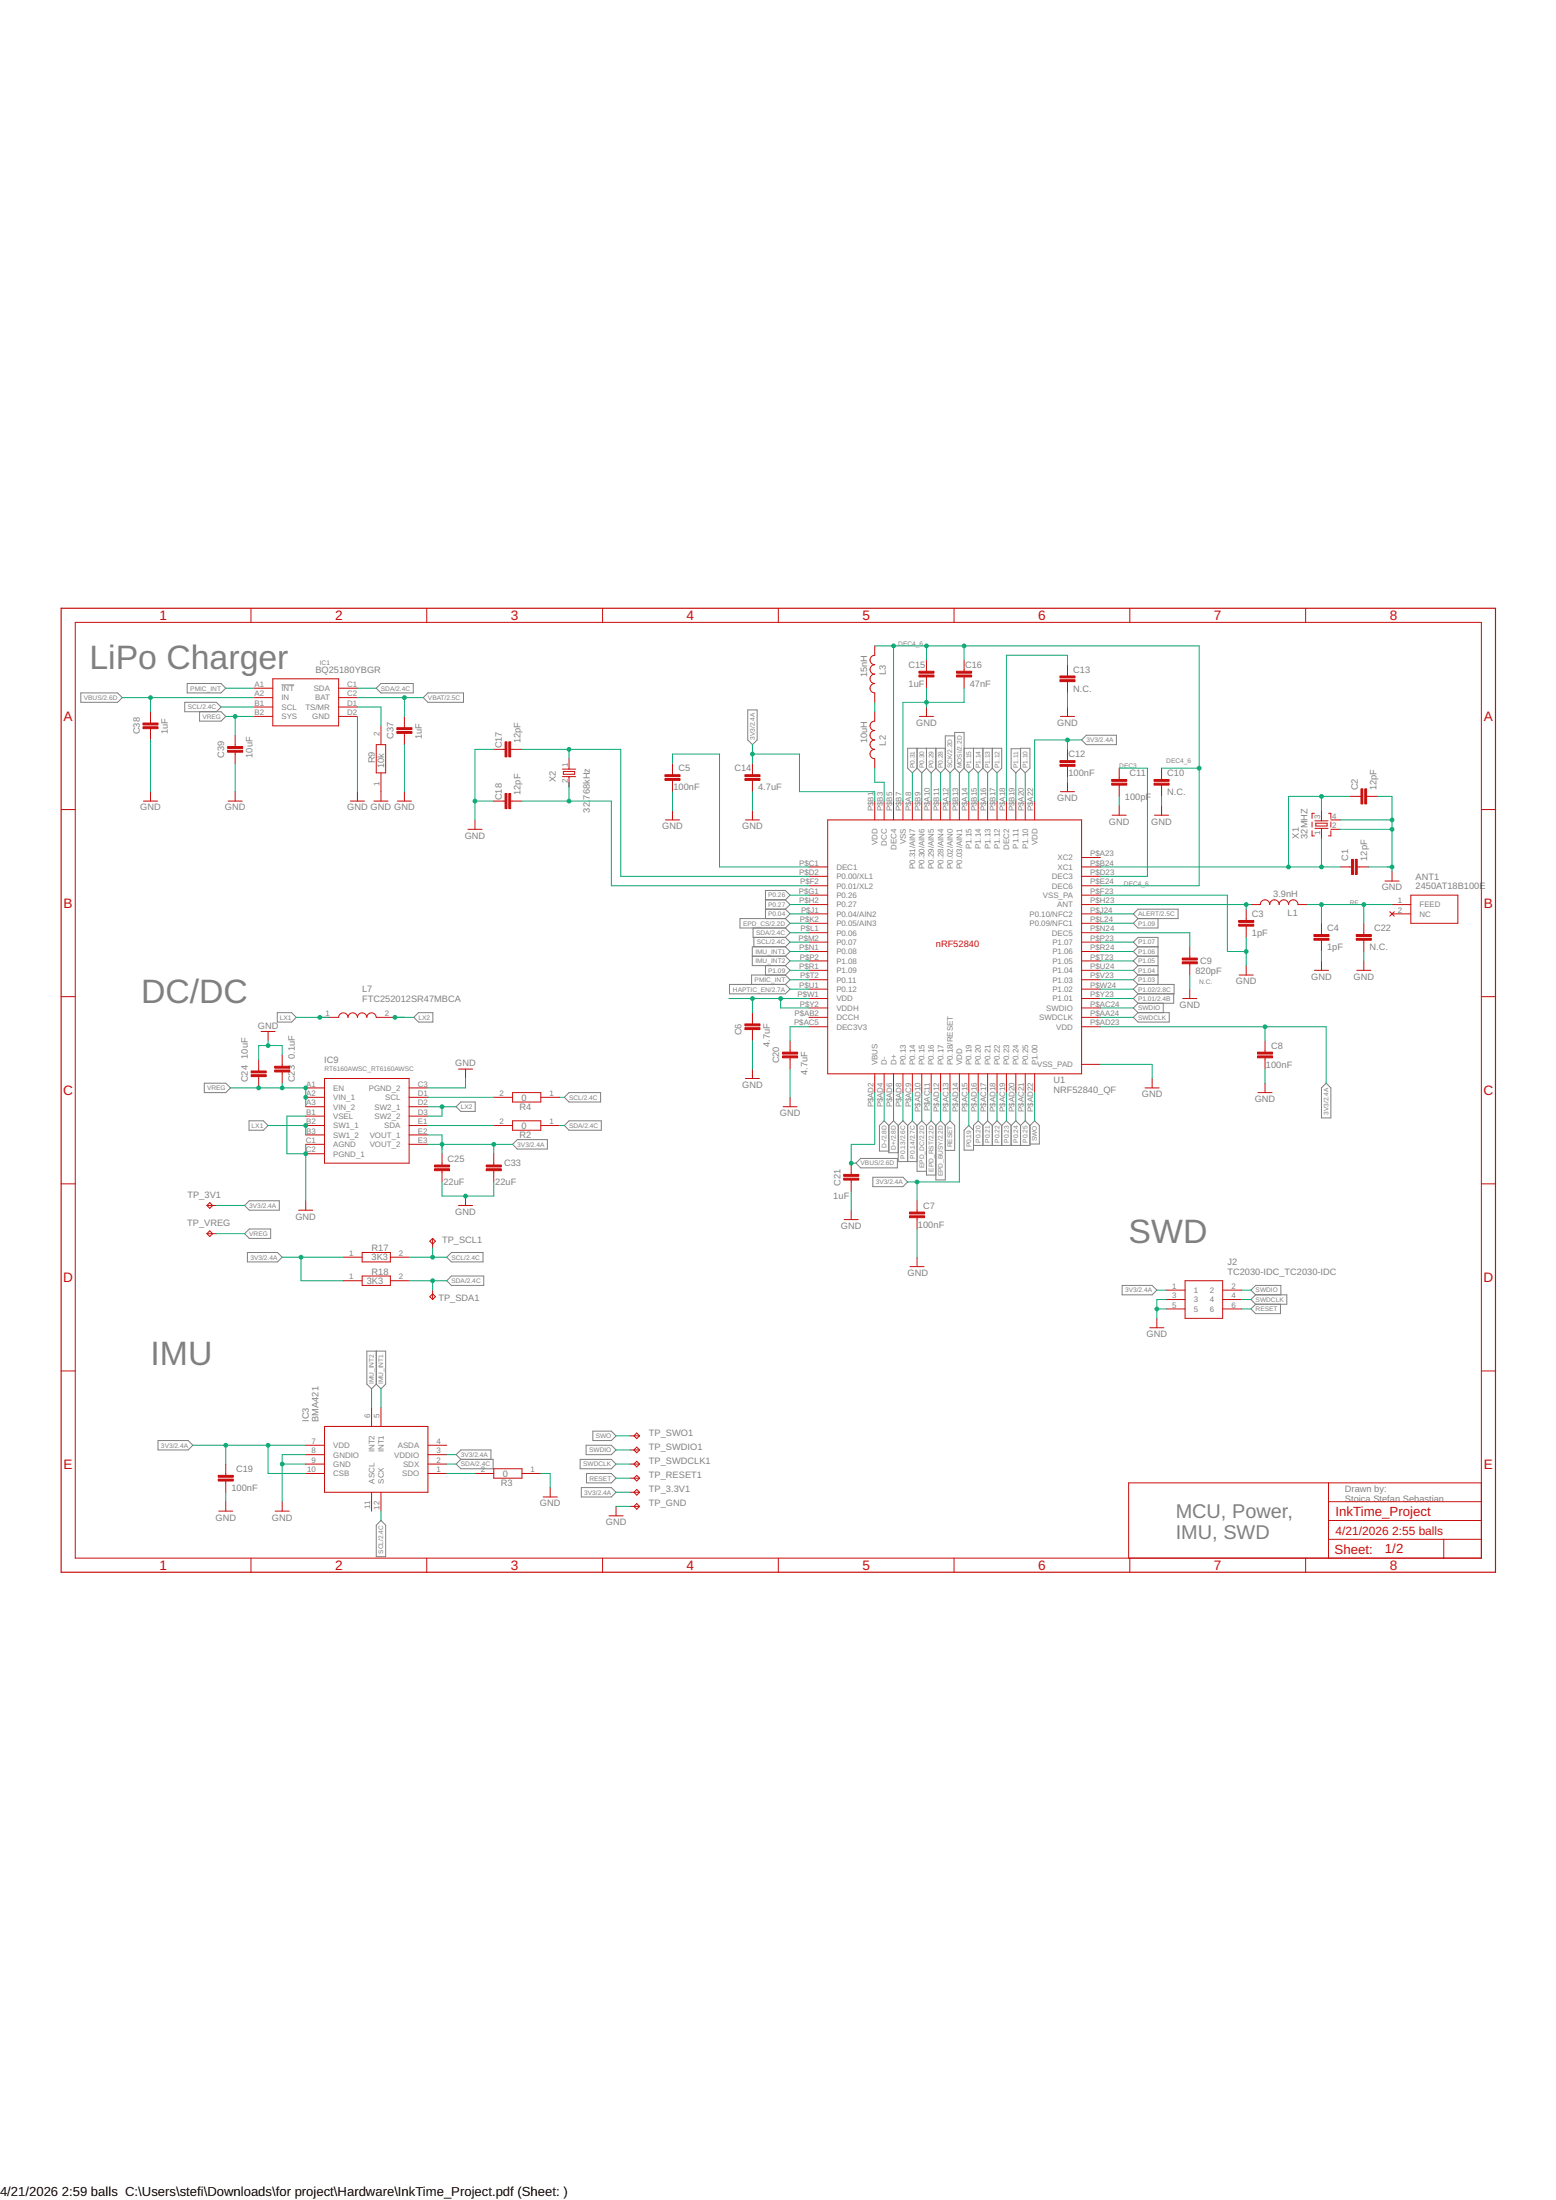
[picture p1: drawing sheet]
<svg xmlns="http://www.w3.org/2000/svg" width="420mm" height="594mm" viewBox="0 0 420 594" stroke-linecap="round" stroke-linejoin="round" font-family="sans-serif">
<g fill="none" stroke="#808080" stroke-width=".27">
<path d="M21.8 187.1h9.9l1.3 1.3-1.3 1.3h-9.9zM50.5 184.6h9.2l1.3 1.2-1.3 1.3h-9.2zM53.9 192.2v2.5h5.8l1.3-1.2-1.3-1.3h-9.8v-2.5h8.5l1.3 1.2-1.3 1.3M76 185h3.4M101.6 185.8l1.3-1.2h8.7v2.5h-8.7zM114.3 188.4l1.2-1.3h9.7v2.6h-9.7zM201.9 191.7h2.5v8.1l-1.2 1.3-1.3-1.3zM257.8 198.7h-2.6v8.7M292.1 199.8l1.2-1.3h8.2v2.6h-8.2zM247.6 202.1v5.3M247.6 207.4l1.3 1.3 1.3-1.3M250.2 207.4l1.2 1.3 1.3-1.3"/>
<path d="M250.2 202.1v5.3M252.7 202.1v5.3M252.7 207.4l1.3 1.3 1.2-1.3M255.2 202.1h-10.1v5.3l1.3 1.3 1.2-1.3M255.2 207.4l1.3 1.3 1.3-1.3M257.8 207.4v-9.6h2.5v9.6M257.8 207.4l1.3 1.3 1.2-1.3M260.3 207.4l1.3 1.3 1.3-1.3M260.3 202.1h10.2v5.3l-1.3 1.3-1.3-1.3M262.9 207.4l1.2 1.3 1.3-1.3M262.9 202.1v5.3M265.4 202.1v5.3"/>
<path d="M265.4 207.4l1.3 1.3 1.2-1.3M267.9 202.1v5.3M275.6 202.1h2.5v5.3l-1.3 1.3-1.2-1.3zM275.6 202.2h-2.6v5.2l1.3 1.3 1.3-1.3M203.1 258.2h9M203.3 250.6v2.5h8.8M203.6 253.1v2.6M206.7 243h5.4M206.7 245.5h5.4M212.1 243l1.2-1.3-1.2-1.2h-5.4v7.6M212.1 243l1.2 1.3-1.2 1.2M212.1 245.5l1.2 1.3-1.2 1.3"/>
<path d="M212.1 248.1h-12.3v2.5h12.3M212.1 248.1l1.2 1.2-1.2 1.3M212.1 255.7l1.2 1.2-1.2 1.3M212.1 255.7h-9v5.1h9M212.1 258.2l1.2 1.3-1.2 1.3M212.1 250.6l1.2 1.3-1.2 1.2M212.1 253.1l1.2 1.3-1.2 1.3M306 246.8l1.3-1.3h10.8v2.6h-10.8zM307.3 248.1l-1.3 1.2 1.3 1.3h5.4v-2.5M307.3 258.2h5.4M307.3 255.7h5.4M307.3 255.7l-1.3-1.3 1.3-1.3h5.4v12.7"/>
<path d="M307.3 258.2l-1.3 1.3 1.3 1.3M307.3 255.7l-1.3 1.2 1.3 1.3M74.9 273.5h3.8l1.3 1.2-1.3 1.3h-3.8zM111.7 274.7l1.3-1.2h3.9v2.5h-3.9zM197 265.8h15.1l1.2 1.3-1.2 1.3h-15.1zM206.7 260.8v2.5M212.1 260.8l1.2 1.2-1.2 1.3M212.1 263.3h-9.2v2.5M212.1 263.3l1.2 1.3-1.2 1.2M306 274.7l1.3-1.2h8.4v2.5h-8.4zM307.3 270.9l-1.3 1.3 1.3 1.3M307.3 260.8h5.4"/>
<path d="M307.3 263.3h5.4M307.3 265.8h9.7v2.6h-9.7M307.3 260.8l-1.3 1.2 1.3 1.3M307.3 263.3l-1.3 1.3 1.3 1.2M307.3 265.8l-1.3 1.3 1.3 1.3M307.3 268.4l-1.3 1.2 1.3 1.3M314.1 270.9v2.6M316.9 268.4v2.5h-9.6M55.2 292.5h5.8l1.2 1.3-1.2 1.2h-5.8zM123.2 298.9l1.2-1.3h3.9v2.5h-3.9zM153.6 295h8.6v2.6h-8.6l-1.2-1.3zM358.1 292.5l1.3 1.3v8.1h-2.6v-8.1z"/>
<path d="M67.2 302.7h3.9l1.3 1.2-1.3 1.3h-3.9zM138.4 309l1.3-1.3h8.1v2.6h-8.1zM152.4 303.9l1.2-1.2h8.8v2.5h-8.8zM231.1 314.1l1.3-1.3h9.9v2.6h-9.9zM235.7 317.9h8.1l1.3 1.3-1.3 1.2h-8.1zM240 303.9l-1.3-1.2-1.2 1.2v6.9h2.5M240 303.9v7.4h2.5M240 303.9l1.3-1.2 1.2 1.2M242.5 303.9v9.8h5.1M242.5 303.9l1.3-1.2 1.3 1.2M245.1 303.9v9.8M245.1 303.9l1.3-1.2 1.2 1.2"/>
<path d="M247.6 303.9v12.4h2.6M247.6 303.9l1.3-1.2 1.3 1.2M250.2 303.9v13.4h2.5M250.2 303.9l1.2-1.2 1.3 1.2M252.7 303.9v14.7h2.5v-14.7M252.7 303.9l1.3-1.2 1.2 1.2M255.2 303.9l1.3-1.2 1.3 1.2v6.7h-2.6M265.4 303.9l-1.3-1.2-1.2 1.2v6.7h-2.6v-5.4l1.3-1.3 1.3 1.3M265.4 303.9v5.4M265.4 303.9l1.3-1.2 1.2 1.2M267.9 303.9v5.4M267.9 303.9l1.3-1.2 1.3 1.2"/>
<path d="M270.5 303.9v5.4M270.5 303.9l1.3-1.2 1.2 1.2M273 303.9v5.4M273 303.9l1.3-1.2 1.3 1.2M275.6 303.9v5.4M275.6 303.9l1.2-1.2 1.3 1.2M278.1 303.9l1.3-1.2 1.2 1.2v5h-2.5M278.1 303.9v5.4h-15.2M66 333.1l1.3-1.2h5.8v2.5h-5.8zM66 325.5l1.3-1.2h8.1v2.5h-8.1zM66.8 338.2h8.1l1.3 1.3-1.3 1.3h-8.1zM120.6 339.5l1.3-1.3h8.5v2.6h-8.5z"/>
<path d="M120.6 345.8l1.3-1.2h8.7v2.5h-8.7zM303 347.1h8.1l1.3 1.3-1.3 1.3h-8.1zM339 349.7l-1.2-1.3 1.2-1.3h6.9v2.6M339 349.7h8.5v2.5h-8.5M339 349.7l-1.2 1.2 1.2 1.3M339 352.2l-1.2 1.3 1.2 1.2h6.8v-2.5M99.1 364.8h5v9l-1.2 1.2-1.3-1.2-1.3 1.2-1.2-1.2zM101.6 364.8v9M42.7 389h8.1l1.3 1.3-1.3 1.2h-8.1zM123.2 395.4l1.2-1.3h8.8v2.5h-8.8zM124.4 394.1l-1.2-1.3 1.2-1.3h8.2v2.6M156.7 394.1h8.4l1.2 1.3-1.2 1.2h-8.4z"/>
<path d="M158.3 390.3h6.8l1.2 1.2-1.2 1.3h-6.8zM158.4 397.9h6.7l1.2 1.3-1.2 1.2h-6.7zM160.1 386.5h5l1.2 1.2-1.2 1.3h-5zM102.9 410.6l1.2 1.3v8.5h-2.5v-8.5zM157 401.7h8.1l1.2 1.3-1.2 1.2h-8.1z"/>
</g>
<g fill="none" stroke="#c90d0c" stroke-width=".27">
<path d="M20.3 168.1h379.7v252.7h-379.7zM67.8 164.3v3.8M115.2 164.3v3.8M162.7 164.3v3.8M210.2 164.3v3.8M236.2 174.4v2.6a1.27 1.27 0 0 0-1.3 1.2 1.27 1.27 0 0 0 1.3 1.3 1.27 1.27 0 0 0-1.3 1.3 1.27 1.27 0 0 0 1.3 1.2 1.27 1.27 0 0 0-1.3 1.3 1.27 1.27 0 0 0 1.3 1.3 1.27 1.27 0 0 0-1.3 1.2 1.27 1.27 0 0 0 1.3 1.3v2.6M250.2 178.2v3.1M257.6 164.3v3.8M260.3 178.2v3.1M288.2 179.5v3M305.1 164.3v3.8M352.6 164.3v3.8"/>
<path d="M40.6 192.2v3M40.6 196.8v3M63.5 198.5v3.1M68.6 185.8h5.1M68.6 188.4h5.1M68.6 190.9h5.1M68.6 193.5h5.1M73.7 183.3h17.7v12.7h-17.7zM91.4 185.8h5.1M91.4 188.4h5.1M91.4 190.9h5.1M91.4 193.5h5.1"/>
<path d="M102.9 196v5.1M109.2 193.5v3M109.2 198v3.1M236.2 192.2v2.5a1.27 1.27 0 0 0-1.3 1.3 1.27 1.27 0 0 0 1.3 1.3 1.27 1.27 0 0 0-1.3 1.2 1.27 1.27 0 0 0 1.3 1.3 1.27 1.27 0 0 0-1.3 1.3 1.27 1.27 0 0 0 1.3 1.3 1.27 1.27 0 0 0-1.3 1.2 1.27 1.27 0 0 0 1.3 1.3v2.5M248.3 193.5h3.8M250.2 182.8v3M250.2 190.9v2.6M260.3 182.8v3M286.3 193.5h3.9M288.2 184.1v3M288.2 190.9v2.6M16.5 218.6h3.8"/>
<path d="M38.7 216.3h3.8M40.6 213.8v2.5M61.6 216.3h3.8M63.5 203.1v3.1M63.5 213.8v2.5M94.6 216.3h3.8M96.5 213.8v2.5M101 216.3h3.8M101.6 201.1h2.5v7.6h-2.5zM102.9 208.7v7.6M107.3 216.3h3.8M109.2 213.8v2.5"/>
<path d="M133.3 216.3h3.1M133.3 202.4h3.1M137.9 216.3h3M137.9 202.4h3M151.9 209.7h3.5M151.9 207.7h3.5M152.1 208.3h3.1v.8h-3.1zM153.6 204.9v2.8M153.6 209.7v2.8M181.6 206.2v3M181.6 210.7v3.1M181.6 218.9v2.5"/>
<path d="M203.2 206.2v3M203.2 210.7v3.1M203.2 218.9v2.5M236.2 216.3v5.1M238.7 216.3v5.1M241.3 216.3v5.1M243.8 216.3v5.1M246.4 216.3v5.1M248.9 216.3v5.1M251.4 216.3v5.1M254 216.3v5.1M256.5 216.3v5.1"/>
<path d="M259.1 216.3v5.1M261.6 216.3v5.1M264.1 216.3v5.1M266.7 216.3v5.1M269.2 216.3v5.1M271.8 216.3v5.1M274.3 216.3v5.1M276.8 216.3v5.1M279.4 216.3v5.1M286.3 213.8h3.9M288.2 202.4v3M288.2 206.9v3.1"/>
<path d="M288.2 211.2v2.6M302.2 207.4v3.1M302.2 212v3.1M302.2 217.6v2.5M313.6 207.4v3.1M313.6 212v3.1M313.6 217.6v2.5M354.9 219.6h-.6v1.4M356.8 218.9v2.8M358.7 219.6h.7v1.4M364.4 215.1h3.1M369 215.1h3.1"/>
<path d="M400 218.6h3.8M126.3 223.9h3.9M128.2 221.4v2.5M179.7 221.4h3.8M201.3 221.4h3.8M218.4 234.1h5.1M218.4 236.6h5.1M218.4 239.2h5.1M223.5 221.4h68.6v68.6h-68.6zM292.1 234.1h5M292.1 236.6h5M292.1 239.2h5"/>
<path d="M292.1 231.6h5M300.3 220.1h3.8M311.7 220.1h3.9M354.3 224.3v1.4h.6M354.3 222v1.4M355 221.7h3.6M355 223.7h3.6M355.3 222.3h3.1v.8h-3.1zM356.8 223.7v2.8M359.4 221.4h2.5M359.4 223.9h2.5M359.4 224.3v1.4h-.7"/>
<path d="M359.4 222v1.4M361.9 234.1h3.1M366.5 234.1h3M374 237.9h3.8M375.9 235.4v2.5M218.4 241.7h5.1M218.4 244.3h5.1M218.4 246.8h5.1M218.4 249.3h5.1M218.4 251.9h5.1M218.4 254.4h5.1M218.4 256.9h5.1"/>
<path d="M218.4 259.5h5.1M292.1 241.7h5M292.1 244.3h5M292.1 246.8h5M292.1 249.3h5M292.1 251.9h5M292.1 254.4h5M292.1 256.9h5M292.1 259.5h5M321.3 255.7v3M336.5 245.5v3.1M336.5 250.1v3"/>
<path d="M337.8 244.3h2.5a1.27 1.27 0 0 1 1.3-1.3 1.27 1.27 0 0 1 1.3 1.3 1.27 1.27 0 0 1 1.2-1.3 1.27 1.27 0 0 1 1.3 1.3 1.27 1.27 0 0 1 1.3-1.3 1.27 1.27 0 0 1 1.2 1.3 1.27 1.27 0 0 1 1.3-1.3 1.27 1.27 0 0 1 1.3 1.3h2.5M356.8 249.3v3.1M356.8 253.9v3M356.8 259.5v2.5M368.3 249.3v3.1M368.3 253.9v3M368.3 259.5v2.5M375.3 246.2l1.2 1.2M375.9 244.3h5.1M375.9 246.8h5.1M376.5 246.2l-1.2 1.2M381 241.7h12.7v7.6h-12.7z"/>
<path d="M16.5 269.1h3.8M70.5 278.5h3.8M72.4 278.5v2.6M86.4 274.7h5a1.27 1.27 0 0 1 1.3-1.2 1.27 1.27 0 0 1 1.3 1.2 1.27 1.27 0 0 1 1.2-1.2 1.27 1.27 0 0 1 1.3 1.2 1.27 1.27 0 0 1 1.3-1.2 1.27 1.27 0 0 1 1.3 1.2 1.27 1.27 0 0 1 1.2-1.2 1.27 1.27 0 0 1 1.3 1.2h5.1M203.2 273.5v3M203.2 278v3.1M218.4 262h5.1M218.4 269.6h5.1M218.4 264.6h5.1M218.4 267.1h5.1M218.4 274.7h5.1M218.4 272.2h5.1"/>
<path d="M218.4 277.3h5.1M292.1 262h5M292.1 269.6h5M292.1 264.6h5M292.1 267.1h5M292.1 274.7h5M292.1 272.2h5M292.1 277.3h5M319.4 269.6h3.8M321.3 260.2v3.1M321.3 267.1v2.5M334.6 263.3h3.8"/>
<path d="M336.5 260.8v2.5M354.9 262h3.8M366.4 262h3.8M400 269.1h3.8M69.8 286.2v3M69.8 290.7v3.1M76.2 284.9v3M76.2 289.5v3M82.5 293.8h5.1M82.5 296.3h5.1M82.5 298.9h5.1M87.6 291.2h22.9v22.9h-22.9z"/>
<path d="M110.5 293.8h5M110.5 296.3h5M110.5 298.9h5M123.8 288.7h3.8M125.7 288.7v2.5M133.3 296.3h5.1M138.4 295h7.6v2.6h-7.6zM146 296.3h5.1M201.3 291.2h3.8M203.2 288.7v2.5M211.4 298.9h3.8M213.3 281.1v3"/>
<path d="M213.3 285.6v3.1M213.3 296.3v2.6M236.2 290v5M238.7 290v5M241.3 290v5M243.8 290v5M246.4 290v5M248.9 290v5M251.4 290v5M254 290v5M256.5 290v5M259.1 290v5"/>
<path d="M261.6 290v5M264.1 290v5M266.7 290v5M269.2 290v5M271.8 290v5M274.3 290v5M276.8 290v5M279.4 290v5M292.1 287.4h5M309.2 293.8h3.8M311.1 291.2v2.6M339.7 295h3.8"/>
<path d="M341.6 281.1v3M341.6 285.6v3.1M341.6 292.5v2.5M16.5 319.7h3.8M82.5 301.4h5.1M82.5 303.9h5.1M82.5 306.5h5.1M82.5 309h5.1M82.5 311.6h5.1M110.5 301.4h5M110.5 303.9h5M110.5 306.5h5"/>
<path d="M110.5 309h5M119.4 311.6v3M119.4 316.1v3.1M133.3 303.9h5.1M133.3 311.6v3M133.3 316.1v3.1M138.4 302.7h7.6v2.5h-7.6zM146 303.9h5.1M229.8 314.1v3M229.8 318.7v3M400 319.7h3.8M55.9 325.5h2.5"/>
<path d="M55.9 333.1h2.5M56.6 324.8l.8 .7-.8 .8-.7-.8zM56.6 332.4l.8 .7-.8 .8-.7-.8zM80.6 326.8h3.9M82.5 324.3v2.5M92.7 339.5h5.1M97.8 338.2h7.6v2.6h-7.6zM105.4 339.5h5.1M116.1 335.2l.7-.8 .8 .8-.8 .7zM116.8 334.4v2.6M123.8 325.5h3.8M125.7 323v2.5"/>
<path d="M227.9 329.3h3.9M229.8 326.8v2.5M247.6 324.3v3M247.6 328.8v3.1M247.6 339.5v2.5M92.7 345.8h5.1M97.8 344.6h7.6v2.5h-7.6zM105.4 345.8h5.1M116.1 350.2l.7-.8 .8 .8-.8 .7zM116.8 348.4v2.5M245.7 342h3.8M310.5 358.5h3.8"/>
<path d="M312.4 356v2.5M314.9 348.4h5.1M314.9 350.9h5.1M314.9 353.5h5.1M320 345.8h10.2v10.2h-10.2zM330.2 348.4h5M330.2 350.9h5M330.2 353.5h5M16.5 370.2h3.8M400 370.2h3.8M61 395.4v3M61 399.9v3.1"/>
<path d="M82.5 397.9h5.1M82.5 395.4h5.1M82.5 392.8h5.1M82.5 390.3h5.1M87.6 385.2h27.9v17.8h-27.9zM100.3 380.1v5.1M102.9 380.1v5.1M115.5 397.9h5.1M115.5 395.4h5.1M115.5 392.8h5.1M115.5 390.3h5.1M128.2 397.9h5.1"/>
<path d="M133.3 396.6h7.6v2.6h-7.6zM140.9 397.9h5.1M170.2 395.4h2.5M170.2 399.2h2.5M170.2 391.5h2.5M170.2 387.7h2.5M171.2 399.2l.7-.8 .8 .8-.8 .7zM171.2 395.4l.7-.8 .8 .8-.8 .7zM171.2 391.5l.7-.7 .8 .7-.8 .8zM171.2 387.7l.7-.7 .8 .7-.8 .8zM59.1 408.1h3.8M61 405.5v2.6"/>
<path d="M74.3 408.1h3.8M76.2 405.5v2.6M100.3 403v5.1M102.9 403v5.1M146.7 404.2h3.8M148.6 401.7v2.5M164.4 409.3h3.9M166.3 406.8v2.5M170.2 403h2.5M170.2 406.8h2.5M171.2 406.8l.7-.8 .8 .8-.8 .7zM171.2 403l.7-.8 .8 .8-.8 .7z"/>
<path d="M358.7 415.7h41.3M358.7 400.4v20.4M358.7 410.6h41.3M358.7 405.5h41.3M389.8 415.7v5.1M400 400.4h-95.2v20.4M67.8 420.8v3.8M115.2 420.8v3.8M162.7 420.8v3.8M210.2 420.8v3.8M257.6 420.8v3.8M305.1 420.8v3.8"/>
<path d="M352.6 420.8v3.8"/>
</g>
<path d="M16.5 164.3h387.3v260.3h-387.3z" fill="none" stroke="#c90d0c" stroke-width=".32"/>
<g fill="#c90d0c" stroke="#c90d0c" stroke-width=".27">
<path d="M38.6 196.3h4.1v.5h-4.1z"/>
<path d="M38.6 195.2h4.1v.5h-4.1z"/>
<path d="M61.5 202.6h4v.5h-4z"/>
<path d="M61.5 201.6h4v.5h-4z"/>
<path d="M107.2 197.5h4v.5h-4z"/>
<path d="M107.2 196.5h4v.5h-4z"/>
<path d="M67.8 290.2h4.1v.5h-4.1z"/>
<path d="M67.8 289.2h4.1v.5h-4.1z"/>
<path d="M74.2 288.9h4v.6h-4z"/>
<path d="M74.2 287.9h4v.5h-4z"/>
<path d="M117.3 315.6h4.1v.5h-4.1z"/>
<path d="M117.3 314.6h4.1v.5h-4.1z"/>
<path d="M131.3 315.6h4.1v.5h-4.1z"/>
<path d="M131.3 314.6h4.1v.5h-4.1z"/>
<path d="M179.6 210.2h4v.5h-4z"/>
<path d="M179.6 209.2h4v.5h-4z"/>
<path d="M339.6 285.1h4v.5h-4z"/>
<path d="M339.6 284.1h4v.5h-4z"/>
<path d="M245.6 328.3h4.1v.5h-4.1z"/>
<path d="M245.6 327.3h4.1v.5h-4.1z"/>
<path d="M201.1 277.5h4.1v.5h-4.1z"/>
<path d="M201.1 276.5h4.1v.5h-4.1z"/>
<path d="M211.3 285.1h4.1v.5h-4.1z"/>
<path d="M211.3 284.1h4.1v.5h-4.1z"/>
<path d="M227.8 318.2h4.1v.5h-4.1z"/>
<path d="M227.8 317.1h4.1v.5h-4.1z"/>
<path d="M248.1 182.3h4.1v.5h-4.1z"/>
<path d="M248.1 181.3h4.1v.5h-4.1z"/>
<path d="M201.1 210.2h4.1v.5h-4.1z"/>
<path d="M201.1 209.2h4.1v.5h-4.1z"/>
<path d="M137.4 214.3h.5v4.1h-.5z"/>
<path d="M136.4 214.3h.5v4.1h-.5z"/>
<path d="M137.4 200.3h.5v4.1h-.5z"/>
<path d="M136.4 200.3h.5v4.1h-.5z"/>
<path d="M258.3 181.3h4.1v.5h-4.1z"/>
<path d="M258.3 182.3h4.1v.5h-4.1z"/>
<path d="M286.2 182.5h4.1v.5h-4.1z"/>
<path d="M286.2 183.6h4.1v.5h-4.1z"/>
<path d="M286.2 205.4h4.1v.5h-4.1z"/>
<path d="M286.2 206.4h4.1v.5h-4.1z"/>
<path d="M300.2 210.5h4v.5h-4z"/>
<path d="M300.2 211.5h4v.5h-4z"/>
<path d="M311.6 210.5h4.1v.5h-4.1z"/>
<path d="M311.6 211.5h4.1v.5h-4.1z"/>
<path d="M366 232.1h.5v4h-.5z"/>
<path d="M365 232.1h.5v4h-.5z"/>
<path d="M368.5 213h.5v4.1h-.5z"/>
<path d="M367.5 213h.5v4.1h-.5z"/>
<path d="M334.5 248.6h4v.5h-4z"/>
<path d="M334.5 249.6h4v.5h-4z"/>
<path d="M354.8 252.4h4.1v.5h-4.1z"/>
<path d="M354.8 253.4h4.1v.5h-4.1z"/>
<path d="M366.2 252.4h4.1v.5h-4.1z"/>
<path d="M366.2 253.4h4.1v.5h-4.1z"/>
<path d="M319.2 258.7h4.1v.5h-4.1z"/>
<path d="M319.2 259.7h4.1v.5h-4.1z"/>
<path d="M58.9 398.4h4.1v.5h-4.1z"/>
<path d="M58.9 399.4h4.1v.5h-4.1z"/>
</g>
<g fill="none" stroke="#0dab76" stroke-width=".27">
<path d="M236.2 174.4h87.6v64.8h-26.7M241.3 174.4v41.9M250.2 174.4v3.8M260.3 174.4v3.8M288.2 179.5v-2.5h-16.4v39.3M33 188.4h35.6M40.6 188.4v3.8M40.6 199.8v14M59.7 190.9h8.9M61 193.5h7.6M61 185.8h7.6M63.5 193.5v5"/>
<path d="M96.5 188.4h17.8M96.5 190.9h6.4v5.1M96.5 193.5v20.3M96.5 185.8h5.1M109.2 188.4v5.1M236.2 189.7v2.5M250.2 185.8v5.1M260.3 185.8v3.9h-16.5v26.6M288.2 187.1v3.8M288.2 199.8v2.6M292.1 199.8h-12.7v16.5M63.5 206.2v7.6"/>
<path d="M109.2 201.1v12.7M128.2 216.3h5.1M133.3 202.4h-5.1v19M140.9 202.4h26.7v34.2h50.8M140.9 216.3h24.2v22.9h53.3M153.6 202.4v2.5M153.6 211.2v5.1M181.6 206.2v-2.6h12.7v30.5h24.1M181.6 213.8v5.1M203.2 201.1v5.1M203.2 213.8v5.1M203.2 203.6h12.7v10.2h20.3v2.5"/>
<path d="M236.2 207.4v3.8h2.5v5.1M246.4 208.7v7.6M248.9 208.7v7.6M251.4 208.7v7.6M254 208.7v7.6M256.5 208.7v7.6M259.1 208.7v7.6M261.6 208.7v7.6M264.1 208.7v7.6M266.7 208.7v7.6M269.2 208.7v7.6M274.3 208.7v7.6"/>
<path d="M276.8 208.7v7.6M288.2 210v1.2M302.2 215.1v2.5M302.2 207.4h7.6v29.2h-12.7M313.6 215.1v2.5M313.6 207.4h10.2M356.8 215.1v3.8M364.4 215.1h-16.5v19M372.1 215.1h3.8v20.3M297.1 234.1h64.8M356.8 226.5v7.6M361.9 221.4h14"/>
<path d="M361.9 223.9h14M369.5 234.1h6.4M213.3 241.7h5.1M213.3 256.9h5.1M213.3 244.3h5.1M213.3 246.8h5.1M213.3 249.3h5.1M213.3 259.5h5.1M213.3 254.4h5.1M213.3 251.9h5.1M297.1 251.9h24.2v3.8M297.1 241.7h34.3v15.2h5.1"/>
<path d="M297.1 256.9h8.9M297.1 244.3h40.7M297.1 246.8h8.9M297.1 249.3h8.9M297.1 259.5h8.9M297.1 254.4h8.9M336.5 244.3v1.2M336.5 253.1v7.7M353 244.3h22.9M356.8 244.3v5M356.8 256.9v2.6M368.3 244.3v5"/>
<path d="M368.3 256.9v2.6M80 274.7h8.9M106.7 274.7h5M196.8 269.6h21.6M203.2 269.6v3.9M210.8 269.6v2.6h7.6M213.3 262h5.1M213.3 264.6h5.1M213.3 267.1h5.1M218.4 277.3h-5.1v3.8M297.1 274.7h8.9M297.1 272.2h8.9"/>
<path d="M297.1 262h8.9M297.1 264.6h8.9M297.1 267.1h8.9M297.1 277.3h61v15.2M297.1 269.6h8.9M321.3 263.3v3.8M341.6 277.3v3.8M62.2 293.8h20.3v5.1M72.4 281.1v1.2M76.2 284.9v-2.6h-6.4v3.9M76.2 292.5v1.3M115.5 296.3h17.8"/>
<path d="M115.5 298.9h7.7M119.4 298.9v2.5h-3.9M125.7 291.2v2.6h-10.2M151.1 296.3h1.3M203.2 281.1v7.6M213.3 288.7v7.6M236.2 295v14h-6.4v5.1h1.3M238.7 295v7.7M241.3 295v7.7M243.8 295v7.7M246.4 295v7.7M248.9 295v7.7"/>
<path d="M251.4 295v7.7M254 295v7.7M256.5 295v7.7M259.1 295v24.2h-14M261.6 295v8.9M264.1 295v7.7M266.7 295v7.7M269.2 295v7.7M271.8 295v7.7M274.3 295v7.7M276.8 295v7.7M279.4 295v7.7"/>
<path d="M297.1 287.4h14v3.8M341.6 288.7v3.8M72.4 303.9h10.1v2.6M82.5 309v15.3M82.5 301.4h-5v10.2h5M115.5 306.5h3.9v5.1M115.5 303.9h17.8M115.5 309h22.9M119.4 319.2v3.8h13.9v-3.8M133.3 309v2.6M151.1 303.9h1.3M247.6 319.2v5.1"/>
<path d="M58.4 333.1h7.6M58.4 325.5h7.6M76.2 339.5h16.5M81.3 339.5v6.3h11.4M110.5 339.5h10.1M116.8 337v2.5M229.8 321.7v5.1M247.6 331.9v7.6M110.5 345.8h10.1M116.8 345.8v2.6M312.4 353.5h2.5M312.4 348.4h2.5"/>
<path d="M314.9 350.9h-2.5v5.1M335.2 350.9h2.6M335.2 353.5h2.6M335.2 348.4h2.6M100.3 375v5.1M102.9 375v5.1M52.1 390.3h30.4M61 390.3v5.1M72.4 390.3v7.6h10.1M76.2 395.4h6.3M82.5 392.8h-6.3v12.7M120.6 397.9h7.6"/>
<path d="M120.6 392.8h2.6M120.6 395.4h2.6M146 397.9h2.6v3.8M166.3 395.4h3.9M166.3 391.5h3.9M166.3 399.2h3.9M166.3 387.7h3.9M61 403v2.5M102.9 408.1v2.5M166.3 406.8h3.9M166.3 403h3.9"/>
</g>
<g fill="#0dab76" stroke="#0dab76" stroke-width=".27">
<circle cx="109.2" cy="188.4" r=".51"/>
<circle cx="63.5" cy="193.5" r=".51"/>
<circle cx="82.5" cy="293.8" r=".51"/>
<circle cx="76.2" cy="293.8" r=".51"/>
<circle cx="69.8" cy="293.8" r=".51"/>
<circle cx="82.5" cy="296.3" r=".51"/>
<circle cx="82.5" cy="311.6" r=".51"/>
<circle cx="72.4" cy="282.3" r=".51"/>
<circle cx="125.7" cy="323" r=".51"/>
<circle cx="76.2" cy="395.4" r=".51"/>
<circle cx="128.2" cy="216.3" r=".51"/>
<circle cx="312.4" cy="353.5" r=".51"/>
<circle cx="336.5" cy="256.9" r=".51"/>
<circle cx="375.9" cy="221.4" r=".51"/>
<circle cx="375.9" cy="223.9" r=".51"/>
<circle cx="375.9" cy="234.1" r=".51"/>
<circle cx="250.2" cy="189.7" r=".51"/>
<circle cx="86.4" cy="274.7" r=".51"/>
<circle cx="82.5" cy="303.9" r=".51"/>
<circle cx="106.7" cy="274.7" r=".51"/>
<circle cx="119.4" cy="298.9" r=".51"/>
<circle cx="153.6" cy="202.4" r=".51"/>
<circle cx="153.6" cy="216.3" r=".51"/>
<circle cx="40.6" cy="188.4" r=".51"/>
<circle cx="229.8" cy="314.1" r=".51"/>
<circle cx="203.2" cy="203.6" r=".51"/>
<circle cx="288.2" cy="199.8" r=".51"/>
<circle cx="341.6" cy="277.3" r=".51"/>
<circle cx="247.6" cy="319.2" r=".51"/>
<circle cx="72.4" cy="390.3" r=".51"/>
<circle cx="61" cy="390.3" r=".51"/>
<circle cx="210.8" cy="269.6" r=".51"/>
<circle cx="203.2" cy="269.6" r=".51"/>
<circle cx="119.4" cy="309" r=".51"/>
<circle cx="133.3" cy="309" r=".51"/>
<circle cx="81.3" cy="339.5" r=".51"/>
<circle cx="336.5" cy="244.3" r=".51"/>
<circle cx="356.8" cy="244.3" r=".51"/>
<circle cx="368.3" cy="244.3" r=".51"/>
<circle cx="347.9" cy="234.1" r=".51"/>
<circle cx="356.8" cy="215.1" r=".51"/>
<circle cx="356.8" cy="234.1" r=".51"/>
<circle cx="241.3" cy="174.4" r=".51"/>
<circle cx="250.2" cy="174.4" r=".51"/>
<circle cx="260.3" cy="174.4" r=".51"/>
<circle cx="323.8" cy="207.4" r=".51"/>
<circle cx="116.8" cy="339.5" r=".51"/>
<circle cx="116.8" cy="345.8" r=".51"/>
</g>
<g font-size="9.1" fill="#808080">
<text x="24.1" y="180.8">LiPo Charger</text>
<text x="38.1" y="270.9">DC/DC</text>
<text x="304.8" y="335.7">SWD</text>
<text x="40.6" y="368.7">IMU</text>
</g>
<g font-size="5.4" fill="#808080">
<text x="317.5" y="410">MCU, Power,</text>
<text x="317.5" y="415.7">IMU, SWD</text>
</g>
<g font-size="3.7" fill="#c90d0c">
<text x="43" y="167.5">1</text>
<text x="90.5" y="167.5">2</text>
<text x="138" y="167.5">3</text>
<text x="185.4" y="167.5">4</text>
<text x="232.9" y="167.5">5</text>
<text x="280.3" y="167.5">6</text>
<text x="327.8" y="167.5">7</text>
<text x="375.3" y="167.5">8</text>
<text x="17.2" y="194.6">A</text>
<text x="400.7" y="194.6">A</text>
<text x="17.2" y="245.2">B</text>
<text x="400.7" y="245.2">B</text>
<text x="17.1" y="295.7">C</text>
<text x="400.6" y="295.7">C</text>
<text x="17.1" y="346.2">D</text>
<text x="400.6" y="346.2">D</text>
<text x="17.2" y="396.8">E</text>
<text x="400.7" y="396.8">E</text>
<text x="43" y="423.9">1</text>
<text x="90.5" y="423.9">2</text>
<text x="138" y="423.9">3</text>
<text x="185.4" y="423.9">4</text>
<text x="232.9" y="423.9">5</text>
<text x="280.3" y="423.9">6</text>
<text x="327.8" y="423.9">7</text>
<text x="375.3" y="423.9">8</text>
</g>
<g font-size="3.6" fill="#c90d0c">
<text x="360.6" y="409.3">InkTime_Project</text>
<text x="360.4" y="419.6">Sheet:</text>
<text x="374" y="419.5">1/2</text>
</g>
<g font-size="3.5">
<text x="0" y="593.1">4/21/2026</text>
<text x="16.7" y="593.1">2:59 balls C:\Users\stefi\Downloads\for project\Hardware\InkTime_Project.pdf (Sheet: )</text>
</g>
<g font-size="3.2" fill="#c90d0c">
<text x="360.6" y="414.4">4/21/2026</text>
<text x="375.9" y="414.4">2:55 balls</text>
</g>
<g font-size="2.5" fill="#808080">
<text x="85.2" y="181.7">BQ25180YBGR</text>
<text x="234.2" y="182.9" transform="rotate(-90 234.2 182.9)">15nH</text>
<text x="239.2" y="182.3" transform="rotate(-90 239.2 182.3)">L3</text>
<text x="245.3" y="180.4">C15</text>
<text x="245.3" y="185.5">1uF</text>
<text x="260.6" y="180.4">C16</text>
<text x="261.8" y="185.5">47nF</text>
<text x="289.8" y="181.7">C13</text>
<text x="289.8" y="186.7">N.C.</text>
<text x="247.4" y="196">GND</text>
<text x="285.5" y="196">GND</text>
<text x="37.7" y="198.3" transform="rotate(-90 37.7 198.3)">C38</text>
<text x="45.3" y="198.3" transform="rotate(-90 45.3 198.3)">1uF</text>
<text x="106.3" y="199.6" transform="rotate(-90 106.3 199.6)">C37</text>
<text x="113.9" y="199.6" transform="rotate(-90 113.9 199.6)">1uF</text>
<text x="135.5" y="202.1" transform="rotate(-90 135.5 202.1)">C17</text>
<text x="140.6" y="200.7" transform="rotate(-90 140.6 200.7)">12pF</text>
<text x="234.2" y="200.7" transform="rotate(-90 234.2 200.7)">10uH</text>
<text x="239.2" y="201.3" transform="rotate(-90 239.2 201.3)">L2</text>
<text x="60.6" y="204.6" transform="rotate(-90 60.6 204.6)">C39</text>
<text x="68.2" y="204.6" transform="rotate(-90 68.2 204.6)">10uF</text>
<text x="101.2" y="206.2" transform="rotate(-90 101.2 206.2)">R9</text>
<text x="103.7" y="207.4" transform="rotate(-90 103.7 207.4)">10k</text>
<text x="183.2" y="208.3">C5</text>
<text x="198.3" y="208.3">C14</text>
<text x="288.5" y="209.6">100nF</text>
<text x="288.5" y="204.5">C12</text>
<text x="305" y="209.6">C11</text>
<text x="315.2" y="209.6">C10</text>
<text x="140.6" y="214.7" transform="rotate(-90 140.6 214.7)">12pF</text>
<text x="150.1" y="211.2" transform="rotate(-90 150.1 211.2)">X2</text>
<text x="159.2" y="215.9" transform="rotate(-90 159.2 215.9)">768kHz</text>
<text x="181.8" y="213.4">100nF</text>
<text x="204.7" y="213.4">4.7uF</text>
<text x="303.7" y="215.9">100pF</text>
<text x="315.2" y="214.7">N.C.</text>
<text x="366.6" y="213.4" transform="rotate(-90 366.6 213.4)">C2</text>
<text x="371.7" y="213.4" transform="rotate(-90 371.7 213.4)">12pF</text>
<text x="37.9" y="218.9">GND</text>
<text x="60.7" y="218.9">GND</text>
<text x="93.7" y="218.9">GND GND GND</text>
<text x="135.5" y="216.1" transform="rotate(-90 135.5 216.1)">C18</text>
<text x="159.2" y="219.4" transform="rotate(-90 159.2 219.4)">32.</text>
<text x="285.5" y="216.3">GND</text>
<text x="125.5" y="226.5">GND</text>
<text x="178.8" y="223.9">GND</text>
<text x="200.4" y="223.9">GND</text>
<text x="299.5" y="222.7">GND</text>
<text x="310.9" y="222.7">GND</text>
<text x="350.7" y="226.5" transform="rotate(-90 350.7 226.5)">X1</text>
<text x="353" y="226.5" transform="rotate(-90 353 226.5)">32MHZ</text>
<text x="364.1" y="232.5" transform="rotate(-90 364.1 232.5)">C1</text>
<text x="369.1" y="232.4" transform="rotate(-90 369.1 232.4)">12pF</text>
<text x="382.2" y="237.5">ANT1</text>
<text x="343.8" y="242.2">3.9nH</text>
<text x="373.1" y="240.4">GND</text>
<text x="382.2" y="240.1">2450AT18B100E</text>
<text x="338" y="247.7">C3</text>
<text x="347.7" y="247.3">L1</text>
<text x="358.4" y="251.5">C4</text>
<text x="371.1" y="251.5">C22</text>
<text x="338" y="252.8">1pF</text>
<text x="358.4" y="256.6">1pF</text>
<text x="369.8" y="256.6">N.C.</text>
<text x="322.8" y="262.9">820pF</text>
<text x="324.1" y="260.4">C9</text>
<text x="97.8" y="268">L7</text>
<text x="333.7" y="265.8">GND</text>
<text x="354.1" y="264.6">GND</text>
<text x="365.5" y="264.6">GND</text>
<text x="97.8" y="270.5">FTC252012SR47MBCA</text>
<text x="318.5" y="272.2">GND</text>
<text x="69.6" y="277.8">GND</text>
<text x="200.3" y="279.6" transform="rotate(-90 200.3 279.6)">C6</text>
<text x="66.9" y="285.9" transform="rotate(-90 66.9 285.9)">10uF</text>
<text x="79.6" y="285.9" transform="rotate(-90 79.6 285.9)">0.1uF</text>
<text x="87.5" y="287">IC9</text>
<text x="122.9" y="287.9">GND</text>
<text x="207.9" y="282.7" transform="rotate(-90 207.9 282.7)">4.7uF</text>
<text x="210.4" y="287.2" transform="rotate(-90 210.4 287.2)">C20</text>
<text x="343.2" y="283.2">C8</text>
<text x="66.9" y="292.3" transform="rotate(-90 66.9 292.3)">C24</text>
<text x="79.6" y="292.3" transform="rotate(-90 79.6 292.3)">C23</text>
<text x="200.4" y="293.8">GND</text>
<text x="218" y="290.3" transform="rotate(-90 218 290.3)">4.7uF</text>
<text x="284.4" y="292.5">U1</text>
<text x="341.8" y="288.3">100nF</text>
<text x="140.3" y="299.7">R4</text>
<text x="140.8" y="297.2">0</text>
<text x="284.4" y="295">NRF52840_QF</text>
<text x="308.3" y="296.3">GND</text>
<text x="338.8" y="297.6">GND</text>
<text x="140.8" y="304.8">0</text>
<text x="210.6" y="301.4">GND</text>
<text x="140.3" y="307.4">R2</text>
<text x="120.9" y="313.7">C25</text>
<text x="136.1" y="315">C33</text>
<text x="50.6" y="323.5">TP_3V1</text>
<text x="119.7" y="320.1">22uF</text>
<text x="133.7" y="320.1">22uF</text>
<text x="225" y="323.9">1uF</text>
<text x="226.9" y="320.2" transform="rotate(-90 226.9 320.2)">C21</text>
<text x="79.8" y="329.3">GND</text>
<text x="122.9" y="328.1">GND</text>
<text x="249.3" y="326.4">C7</text>
<text x="50.5" y="331.1">TP_VREG</text>
<text x="119.4" y="335.7">TP_SCL1</text>
<text x="227.1" y="331.9">GND</text>
<text x="247.9" y="331.5">100nF</text>
<text x="100.3" y="340.4">3K3</text>
<text x="100.3" y="337.8">R17</text>
<text x="331.4" y="341.6">J2</text>
<text x="99.1" y="346.7">3K3</text>
<text x="100.3" y="344.2">R18</text>
<text x="245.1" y="344.6">GND</text>
<text x="331.4" y="344.2">TC2030-IDC_TC2030-IDC</text>
<text x="118.4" y="351.4">TP_SDA1</text>
<text x="309.6" y="361.1">GND</text>
<text x="83.4" y="383.9" transform="rotate(-90 83.4 383.9)">IC3</text>
<text x="86" y="383.9" transform="rotate(-90 86 383.9)">BMA421</text>
<text x="175.2" y="387.7">TP_SWO1</text>
<text x="175.2" y="395.4">TP_SWDCLK1</text>
<text x="175.2" y="391.5">TP_SWDIO1</text>
<text x="63.7" y="397.5">C19</text>
<text x="135.2" y="401.3">R3</text>
<text x="135.7" y="398.8">0</text>
<text x="175.2" y="399.2">TP_RESET1</text>
<text x="62.5" y="402.6">100nF</text>
<text x="145.8" y="406.8">GND</text>
<text x="175.2" y="406.8">TP_GND</text>
<text x="175.2" y="403">TP_3.3V1</text>
<text x="363.2" y="402.8">Drawn by:</text>
<text x="363.2" y="405.5">Stoica Stefan Sebastian</text>
<text x="58.2" y="410.6">GND</text>
<text x="73.4" y="410.6">GND</text>
<text x="163.6" y="411.9">GND</text>
</g>
<text font-size="2.5" fill="#c90d0c" x="252.7" y="255.7">nRF52840</text>
<g font-size="2.1" fill="#808080">
<text x="68.7" y="185.5">A1</text>
<text x="93.8" y="185.5">C1</text>
<text x="68.7" y="188">A2</text>
<text x="68.7" y="190.6">B1</text>
<text x="76" y="186.6">INT</text>
<text x="76" y="189.1">IN</text>
<text x="76" y="191.7">SCL</text>
<text x="82.4" y="191.7">TS/MR</text>
<text x="84.7" y="186.6">SDA</text>
<text x="85.1" y="189.1">BAT</text>
<text x="93.8" y="188">C2</text>
<text x="93.8" y="190.6">D1</text>
<text x="68.7" y="193.1">B2</text>
<text x="76" y="194.2">SYS</text>
<text x="84.3" y="194.2">GND</text>
<text x="93.8" y="193.1">D2</text>
<text x="102.5" y="198.7" transform="rotate(-90 102.5 198.7)">2</text>
<text x="153.3" y="207.1" transform="rotate(-90 153.3 207.1)">1</text>
<text x="102.5" y="212.2" transform="rotate(-90 102.5 212.2)">1</text>
<text x="153.3" y="211.5" transform="rotate(-90 153.3 211.5)">2</text>
<text x="235.8" y="219.1" transform="rotate(-90 235.8 219.1)">P$B1</text>
<text x="238.4" y="219.1" transform="rotate(-90 238.4 219.1)">P$B3</text>
<text x="240.9" y="219.1" transform="rotate(-90 240.9 219.1)">P$B5</text>
<text x="243.5" y="219.1" transform="rotate(-90 243.5 219.1)">P$B7</text>
<text x="246" y="219.1" transform="rotate(-90 246 219.1)">P$A8</text>
<text x="248.5" y="219.1" transform="rotate(-90 248.5 219.1)">P$B9</text>
<text x="251.1" y="219.1" transform="rotate(-90 251.1 219.1)">P$A10</text>
<text x="253.6" y="219.1" transform="rotate(-90 253.6 219.1)">P$B11</text>
<text x="256.2" y="219.1" transform="rotate(-90 256.2 219.1)">P$A12</text>
<text x="258.7" y="219.1" transform="rotate(-90 258.7 219.1)">P$B13</text>
<text x="261.2" y="219.1" transform="rotate(-90 261.2 219.1)">P$A14</text>
<text x="263.8" y="219.1" transform="rotate(-90 263.8 219.1)">P$B15</text>
<text x="266.3" y="219.1" transform="rotate(-90 266.3 219.1)">P$A16</text>
<text x="268.9" y="219.1" transform="rotate(-90 268.9 219.1)">P$B17</text>
<text x="271.4" y="219.1" transform="rotate(-90 271.4 219.1)">P$A18</text>
<text x="273.9" y="219.1" transform="rotate(-90 273.9 219.1)">P$B19</text>
<text x="276.5" y="219.1" transform="rotate(-90 276.5 219.1)">P$A20</text>
<text x="279" y="219.1" transform="rotate(-90 279 219.1)">P$A22</text>
<text x="356.5" y="221" transform="rotate(-90 356.5 221)">3</text>
<text x="359.7" y="221">4</text>
<text x="244.6" y="228" transform="rotate(-90 244.6 228)">VSS</text>
<text x="356.5" y="225.5" transform="rotate(-90 356.5 225.5)">1</text>
<text x="359.7" y="223.6">2</text>
<text x="215.8" y="233.7">P$C1</text>
<text x="237" y="228.2" transform="rotate(-90 237 228.2)">VDD</text>
<text x="239.5" y="228.4" transform="rotate(-90 239.5 228.4)">DCC</text>
<text x="242" y="229.4" transform="rotate(-90 242 229.4)">DEC4</text>
<text x="262.4" y="229.3" transform="rotate(-90 262.4 229.3)">P1.15</text>
<text x="264.9" y="229.3" transform="rotate(-90 264.9 229.3)">P1.14</text>
<text x="267.4" y="229.3" transform="rotate(-90 267.4 229.3)">P1.13</text>
<text x="270" y="229.3" transform="rotate(-90 270 229.3)">P1.12</text>
<text x="272.5" y="229.4" transform="rotate(-90 272.5 229.4)">DEC2</text>
<text x="275.1" y="229.2" transform="rotate(-90 275.1 229.2)">P1.11</text>
<text x="277.6" y="229.3" transform="rotate(-90 277.6 229.3)">P1.10</text>
<text x="280.1" y="228.2" transform="rotate(-90 280.1 228.2)">VDD</text>
<text x="285.6" y="232.3">XC2</text>
<text x="294.4" y="233.7">P$B24</text>
<text x="294.4" y="231.2">P$A23</text>
<text x="215.8" y="236.3">P$D2</text>
<text x="216.1" y="238.8">P$F2</text>
<text x="225.8" y="234.9">DEC1</text>
<text x="225.8" y="237.4">P0.00/XL1</text>
<text x="225.8" y="239.9">P0.01/XL2</text>
<text x="247.1" y="234.6" transform="rotate(-90 247.1 234.6)">P0.31/AIN7</text>
<text x="249.7" y="234.6" transform="rotate(-90 249.7 234.6)">P0.30/AIN6</text>
<text x="252.2" y="234.6" transform="rotate(-90 252.2 234.6)">P0.29/AIN5</text>
<text x="254.7" y="234.6" transform="rotate(-90 254.7 234.6)">P0.28/AIN4</text>
<text x="257.3" y="234.6" transform="rotate(-90 257.3 234.6)">P0.02/AIN0</text>
<text x="259.8" y="234.6" transform="rotate(-90 259.8 234.6)">P0.03/AIN1</text>
<text x="284" y="239.9">DEC6</text>
<text x="284" y="237.4">DEC3</text>
<text x="285.6" y="234.9">XC1</text>
<text x="294.4" y="238.8">P$E24</text>
<text x="294.4" y="236.3">P$D23</text>
<text x="215.7" y="241.4">P$G1</text>
<text x="215.8" y="243.9">P$H2</text>
<text x="225.8" y="242.5">P0.26</text>
<text x="225.8" y="245">P0.27</text>
<text x="281.6" y="242.5">VSS_PA</text>
<text x="285.5" y="245">ANT</text>
<text x="294.4" y="243.9">P$H23</text>
<text x="294.4" y="241.4">P$F23</text>
<text x="377.4" y="243.9">1</text>
<text x="383.3" y="245">FEED</text>
<text x="216" y="249">P$K2</text>
<text x="216.2" y="251.5">P$L1</text>
<text x="216.3" y="246.4">P$J1</text>
<text x="225.8" y="247.6">P0.04/AIN2</text>
<text x="225.8" y="250.1">P0.05/AIN3</text>
<text x="278" y="250.1">P0.09/NFC1</text>
<text x="278" y="247.6">P0.10/NFC2</text>
<text x="294.4" y="251.5">P$N24</text>
<text x="294.4" y="249">P$L24</text>
<text x="294.4" y="246.4">P$J24</text>
<text x="377.4" y="246.4">2</text>
<text x="383.3" y="247.6">NC</text>
<text x="215.6" y="254.1">P$M2</text>
<text x="215.8" y="256.6">P$N1</text>
<text x="225.8" y="252.6">P0.06</text>
<text x="225.8" y="255.2">P0.07</text>
<text x="225.8" y="257.7">P0.08</text>
<text x="284" y="252.6">DEC5</text>
<text x="284.2" y="257.7">P1.06</text>
<text x="284.2" y="255.2">P1.07</text>
<text x="294.4" y="256.6">P$R24</text>
<text x="294.4" y="254.1">P$P23</text>
<text x="215.8" y="261.7">P$R1</text>
<text x="216" y="259.1">P$P2</text>
<text x="225.8" y="260.3">P1.08</text>
<text x="225.8" y="262.8">P1.09</text>
<text x="284.2" y="262.8">P1.04</text>
<text x="284.2" y="260.3">P1.05</text>
<text x="294.4" y="261.7">P$U24</text>
<text x="294.4" y="259.1">P$T23</text>
<text x="215.4" y="269.3">P$W1</text>
<text x="215.8" y="266.8">P$U1</text>
<text x="216.1" y="264.2">P$T2</text>
<text x="225.8" y="265.3">P0.11</text>
<text x="225.8" y="267.9">P0.12</text>
<text x="284.2" y="267.9">P1.02</text>
<text x="284.2" y="265.3">P1.03</text>
<text x="294.4" y="269.3">P$Y23</text>
<text x="294.4" y="266.8">P$W24</text>
<text x="294.4" y="264.2">P$V23</text>
<text x="87.9" y="274.4">1</text>
<text x="103.9" y="274.4">2</text>
<text x="214.5" y="274.4">P$AB2</text>
<text x="216" y="271.8">P$Y2</text>
<text x="225.8" y="270.4">VDD</text>
<text x="225.8" y="272.9">VDDH</text>
<text x="225.8" y="275.5">DCCH</text>
<text x="280.6" y="275.5">SWDCLK</text>
<text x="282.5" y="272.9">SWDIO</text>
<text x="284.2" y="270.4">P1.01</text>
<text x="294.4" y="274.4">P$AA24</text>
<text x="294.4" y="271.8">P$AC24</text>
<text x="214.4" y="276.9">P$AC5</text>
<text x="225.8" y="278">DEC3V3</text>
<text x="285.2" y="278">VDD</text>
<text x="294.4" y="276.9">P$AD23</text>
<text x="237" y="287.6" transform="rotate(-90 237 287.6)">VBUS</text>
<text x="239.5" y="287.6" transform="rotate(-90 239.5 287.6)">D-</text>
<text x="242" y="287.6" transform="rotate(-90 242 287.6)">D+</text>
<text x="244.6" y="287.6" transform="rotate(-90 244.6 287.6)">P0.13</text>
<text x="247.1" y="287.6" transform="rotate(-90 247.1 287.6)">P0.14</text>
<text x="249.7" y="287.6" transform="rotate(-90 249.7 287.6)">P0.15</text>
<text x="252.2" y="287.6" transform="rotate(-90 252.2 287.6)">P0.16</text>
<text x="254.7" y="287.6" transform="rotate(-90 254.7 287.6)">P0.17</text>
<text x="257.3" y="287.6" transform="rotate(-90 257.3 287.6)">P0.18/RESET</text>
<text x="259.8" y="287.6" transform="rotate(-90 259.8 287.6)">VDD</text>
<text x="262.4" y="287.6" transform="rotate(-90 262.4 287.6)">P0.19</text>
<text x="264.9" y="287.6" transform="rotate(-90 264.9 287.6)">P0.20</text>
<text x="267.4" y="287.6" transform="rotate(-90 267.4 287.6)">P0.21</text>
<text x="270" y="287.6" transform="rotate(-90 270 287.6)">P0.22</text>
<text x="272.5" y="287.6" transform="rotate(-90 272.5 287.6)">P0.23</text>
<text x="275.1" y="287.6" transform="rotate(-90 275.1 287.6)">P0.24</text>
<text x="277.6" y="287.6" transform="rotate(-90 277.6 287.6)">P0.25</text>
<text x="280.1" y="287.6" transform="rotate(-90 280.1 287.6)">P1.00</text>
<text x="82.7" y="293.4">A1</text>
<text x="112.8" y="293.4">C3</text>
<text x="280.1" y="288.2">VSS_PAD</text>
<text x="82.7" y="296">A2</text>
<text x="82.7" y="298.5">A3</text>
<text x="90" y="294.5">EN</text>
<text x="90" y="297.1">VIN_1</text>
<text x="90" y="299.6">VIN_2</text>
<text x="99.6" y="294.5">PGND_2</text>
<text x="101.2" y="299.6">SW2_1</text>
<text x="104" y="297.1">SCL</text>
<text x="112.8" y="296">D1</text>
<text x="112.8" y="298.5">D2</text>
<text x="134.9" y="296">2</text>
<text x="148.4" y="296">1</text>
<text x="235.8" y="299.1" transform="rotate(-90 235.8 299.1)">P$AD2</text>
<text x="238.4" y="299.1" transform="rotate(-90 238.4 299.1)">P$AD4</text>
<text x="240.9" y="299.1" transform="rotate(-90 240.9 299.1)">P$AD6</text>
<text x="243.5" y="299.1" transform="rotate(-90 243.5 299.1)">P$AD8</text>
<text x="246" y="299.1" transform="rotate(-90 246 299.1)">P$AC9</text>
<text x="82.7" y="301">B1</text>
<text x="82.7" y="303.6">B2</text>
<text x="90" y="302.2">VSEL</text>
<text x="90" y="304.7">SW1_1</text>
<text x="101.2" y="302.2">SW2_2</text>
<text x="103.8" y="304.7">SDA</text>
<text x="112.8" y="301">D3</text>
<text x="112.8" y="303.6">E1</text>
<text x="134.9" y="303.6">2</text>
<text x="148.4" y="303.6">1</text>
<text x="248.5" y="300.2" transform="rotate(-90 248.5 300.2)">P$AD10</text>
<text x="251.1" y="300.1" transform="rotate(-90 251.1 300.1)">P$AC11</text>
<text x="253.6" y="300.2" transform="rotate(-90 253.6 300.2)">P$AD12</text>
<text x="256.2" y="300.2" transform="rotate(-90 256.2 300.2)">P$AC13</text>
<text x="258.7" y="300.2" transform="rotate(-90 258.7 300.2)">P$AD14</text>
<text x="261.2" y="300.2" transform="rotate(-90 261.2 300.2)">P$AC15</text>
<text x="263.8" y="300.2" transform="rotate(-90 263.8 300.2)">P$AD16</text>
<text x="266.3" y="300.2" transform="rotate(-90 266.3 300.2)">P$AC17</text>
<text x="268.9" y="300.2" transform="rotate(-90 268.9 300.2)">P$AD18</text>
<text x="271.4" y="300.2" transform="rotate(-90 271.4 300.2)">P$AC19</text>
<text x="273.9" y="300.2" transform="rotate(-90 273.9 300.2)">P$AD20</text>
<text x="276.5" y="300.2" transform="rotate(-90 276.5 300.2)">P$AC21</text>
<text x="279" y="300.2" transform="rotate(-90 279 300.2)">P$AD22</text>
<text x="82.6" y="308.7">C1</text>
<text x="82.6" y="311.2">C2</text>
<text x="82.7" y="306.1">B3</text>
<text x="90" y="307.2">SW1_2</text>
<text x="90" y="309.8">AGND</text>
<text x="99.8" y="307.2">VOUT_1</text>
<text x="99.8" y="309.8">VOUT_2</text>
<text x="112.8" y="306.1">E2</text>
<text x="112.8" y="308.7">E3</text>
<text x="90" y="312.3">PGND_1</text>
<text x="94.3" y="339.1">1</text>
<text x="107.7" y="339.1">2</text>
<text x="94.3" y="345.5">1</text>
<text x="107.7" y="345.5">2</text>
<text x="316.5" y="348">1</text>
<text x="316.5" y="350.6">3</text>
<text x="316.5" y="353.1">5</text>
<text x="322.3" y="349.1">1</text>
<text x="322.3" y="351.7">3</text>
<text x="326.6" y="349.1">2</text>
<text x="326.6" y="351.7">4</text>
<text x="332.5" y="348">2</text>
<text x="332.5" y="350.6">4</text>
<text x="332.5" y="353.1">6</text>
<text x="322.3" y="354.2">5</text>
<text x="326.6" y="354.2">6</text>
<text x="100" y="382.9" transform="rotate(-90 100 382.9)">6</text>
<text x="102.5" y="382.9" transform="rotate(-90 102.5 382.9)">5</text>
<text x="84.1" y="389.9">7</text>
<text x="117.9" y="389.9">4</text>
<text x="84.1" y="392.5">8</text>
<text x="84.1" y="395">9</text>
<text x="90" y="391">VDD</text>
<text x="90" y="393.6">GNDIO</text>
<text x="101.1" y="392.2" transform="rotate(-90 101.1 392.2)">INT2</text>
<text x="103.6" y="392.2" transform="rotate(-90 103.6 392.2)">INT1</text>
<text x="106.4" y="393.6">VDDIO</text>
<text x="107.4" y="391">ASDA</text>
<text x="117.9" y="395">2</text>
<text x="117.9" y="392.5">3</text>
<text x="82.9" y="397.5">10</text>
<text x="90" y="396.1">GND</text>
<text x="90" y="398.7">CSB</text>
<text x="101.1" y="400.6" transform="rotate(-90 101.1 400.6)">ASCL</text>
<text x="103.6" y="400.6" transform="rotate(-90 103.6 400.6)">SCX</text>
<text x="108.6" y="398.7">SDO</text>
<text x="108.8" y="396.1">SDX</text>
<text x="117.9" y="397.5">1</text>
<text x="129.8" y="397.5">2</text>
<text x="143.3" y="397.5">1</text>
<text x="100" y="407.5" transform="rotate(-90 100 407.5)">11</text>
<text x="102.5" y="407.7" transform="rotate(-90 102.5 407.7)">12</text>
</g>
<g font-size="1.8" fill="#808080">
<text x="86.4" y="179.5">IC1</text>
<text x="242.5" y="174.4">DEC4_6</text>
<text x="22.6" y="189">VBUS/2.6D</text>
<text x="50.7" y="191.6">SCL/2.4C</text>
<text x="51.4" y="186.5">PMIC_INT</text>
<text x="102.9" y="186.5">SDA/2.4C</text>
<text x="115.6" y="189">VBAT/2.5C</text>
<text x="54.6" y="194.1">VREG</text>
<text x="203.8" y="199.8" transform="rotate(-90 203.8 199.8)">3V3/2.4A</text>
<text x="293.3" y="200.4">3V3/2.4A</text>
<text x="247" y="207.4" transform="rotate(-90 247 207.4)">P0.31</text>
<text x="249.5" y="207.4" transform="rotate(-90 249.5 207.4)">P0.30</text>
<text x="252.1" y="207.4" transform="rotate(-90 252.1 207.4)">P0.29</text>
<text x="254.6" y="207.4" transform="rotate(-90 254.6 207.4)">P0.28</text>
<text x="257.1" y="207.4" transform="rotate(-90 257.1 207.4)">SCK/2.2D</text>
<text x="259.7" y="207.4" transform="rotate(-90 259.7 207.4)">MOSI/2.2D</text>
<text x="262.2" y="207.4" transform="rotate(-90 262.2 207.4)">P1.15</text>
<text x="264.8" y="207.4" transform="rotate(-90 264.8 207.4)">P1.14</text>
<text x="267.3" y="207.4" transform="rotate(-90 267.3 207.4)">P1.13</text>
<text x="269.8" y="207.4" transform="rotate(-90 269.8 207.4)">P1.12</text>
<text x="274.9" y="207.4" transform="rotate(-90 274.9 207.4)">P1.11</text>
<text x="277.5" y="207.4" transform="rotate(-90 277.5 207.4)">P1.10</text>
<text x="302.2" y="207.4">DEC3</text>
<text x="314.9" y="206.2">DEC4_6</text>
<text x="303.5" y="239.2">DEC4_6</text>
<text x="207.4" y="242.3">P0.26</text>
<text x="207.4" y="244.9">P0.27</text>
<text x="364.4" y="244.3">RF</text>
<text x="200.7" y="250">EPD_CS/2.2D</text>
<text x="207.4" y="247.4">P0.04</text>
<text x="307.3" y="250">P1.09</text>
<text x="307.3" y="247.4">ALERT/2.5C</text>
<text x="204" y="257.6">IMU_INT1</text>
<text x="204.2" y="252.5">SDA/2.4C</text>
<text x="204.3" y="255">SCL/2.4C</text>
<text x="307.3" y="255">P1.07</text>
<text x="307.3" y="257.6">P1.06</text>
<text x="204" y="260.1">IMU_INT2</text>
<text x="207.4" y="262.7">P1.09</text>
<text x="307.3" y="260.1">P1.05</text>
<text x="307.3" y="262.7">P1.04</text>
<text x="197.9" y="267.7">HAPTIC_EN/2.7A</text>
<text x="203.8" y="265.2">PMIC_INT</text>
<text x="307.3" y="265.2">P1.03</text>
<text x="307.3" y="267.7">P1.02/2.8C</text>
<text x="323.8" y="265.8">N.C.</text>
<text x="75.6" y="275.4">LX1</text>
<text x="113" y="275.4">LX2</text>
<text x="307.3" y="272.8">SWDIO</text>
<text x="307.3" y="275.4">SWDCLK</text>
<text x="307.3" y="270.3">P1.01/2.4B</text>
<text x="87.6" y="289.3">RT6160AWSC_RT6160AWSC</text>
<text x="55.9" y="294.4">VREG</text>
<text x="124.4" y="299.5">LX2</text>
<text x="153.7" y="296.9">SCL/2.4C</text>
<text x="67.9" y="304.6">LX1</text>
<text x="153.7" y="304.6">SDA/2.4C</text>
<text x="358.7" y="301.1" transform="rotate(-90 358.7 301.1)">3V3/2.4A</text>
<text x="139.7" y="309.6">3V3/2.4A</text>
<text x="239.4" y="310.1" transform="rotate(-90 239.4 310.1)">D-/2.8D</text>
<text x="241.9" y="310.5" transform="rotate(-90 241.9 310.5)">D+/2.8D</text>
<text x="257.1" y="309.9" transform="rotate(-90 257.1 309.9)">RESET</text>
<text x="262.2" y="309.9" transform="rotate(-90 262.2 309.9)">P0.19</text>
<text x="264.8" y="308.6" transform="rotate(-90 264.8 308.6)">P0.20</text>
<text x="267.3" y="308.6" transform="rotate(-90 267.3 308.6)">P0.21</text>
<text x="269.8" y="308.6" transform="rotate(-90 269.8 308.6)">P0.22</text>
<text x="272.4" y="308.6" transform="rotate(-90 272.4 308.6)">P0.23</text>
<text x="274.9" y="308.6" transform="rotate(-90 274.9 308.6)">P0.24</text>
<text x="277.5" y="308.6" transform="rotate(-90 277.5 308.6)">P0.25</text>
<text x="280" y="308.2" transform="rotate(-90 280 308.2)">SWO</text>
<text x="232.4" y="314.7">VBUS/2.6D</text>
<text x="244.4" y="312.8" transform="rotate(-90 244.4 312.8)">P0.13/2.6C</text>
<text x="247" y="312.8" transform="rotate(-90 247 312.8)">P0.14/2.7C</text>
<text x="249.5" y="315.4" transform="rotate(-90 249.5 315.4)">EPD_DC/2.2D</text>
<text x="252.1" y="316.4" transform="rotate(-90 252.1 316.4)">EPD_RST/2.2D</text>
<text x="254.6" y="317.7" transform="rotate(-90 254.6 317.7)">EPD_BUSY/2.2D</text>
<text x="236.5" y="319.8">3V3/2.4A</text>
<text x="67.3" y="326.2">3V3/2.4A</text>
<text x="67.3" y="333.8">VREG</text>
<text x="67.6" y="340.1">3V3/2.4A</text>
<text x="121.9" y="340.1">SCL/2.4C</text>
<text x="121.9" y="346.5">SDA/2.4C</text>
<text x="303.8" y="349">3V3/2.4A</text>
<text x="339.1" y="349">SWDIO</text>
<text x="339.1" y="351.5">SWDCLK</text>
<text x="339.1" y="354.1">RESET</text>
<text x="101" y="373.8" transform="rotate(-90 101 373.8)">IMU_INT2</text>
<text x="103.5" y="373.8" transform="rotate(-90 103.5 373.8)">IMU_INT1</text>
<text x="160.8" y="388.4">SWO</text>
<text x="43.5" y="390.9">3V3/2.4A</text>
<text x="124.4" y="393.5">3V3/2.4A</text>
<text x="124.4" y="396">SDA/2.4C</text>
<text x="157.5" y="396">SWDCLK</text>
<text x="159.1" y="392.2">SWDIO</text>
<text x="159.2" y="399.8">RESET</text>
<text x="157.8" y="403.6">3V3/2.4A</text>
<text x="103.5" y="419.6" transform="rotate(-90 103.5 419.6)">SCL/2.4C</text>
</g>
</svg>
